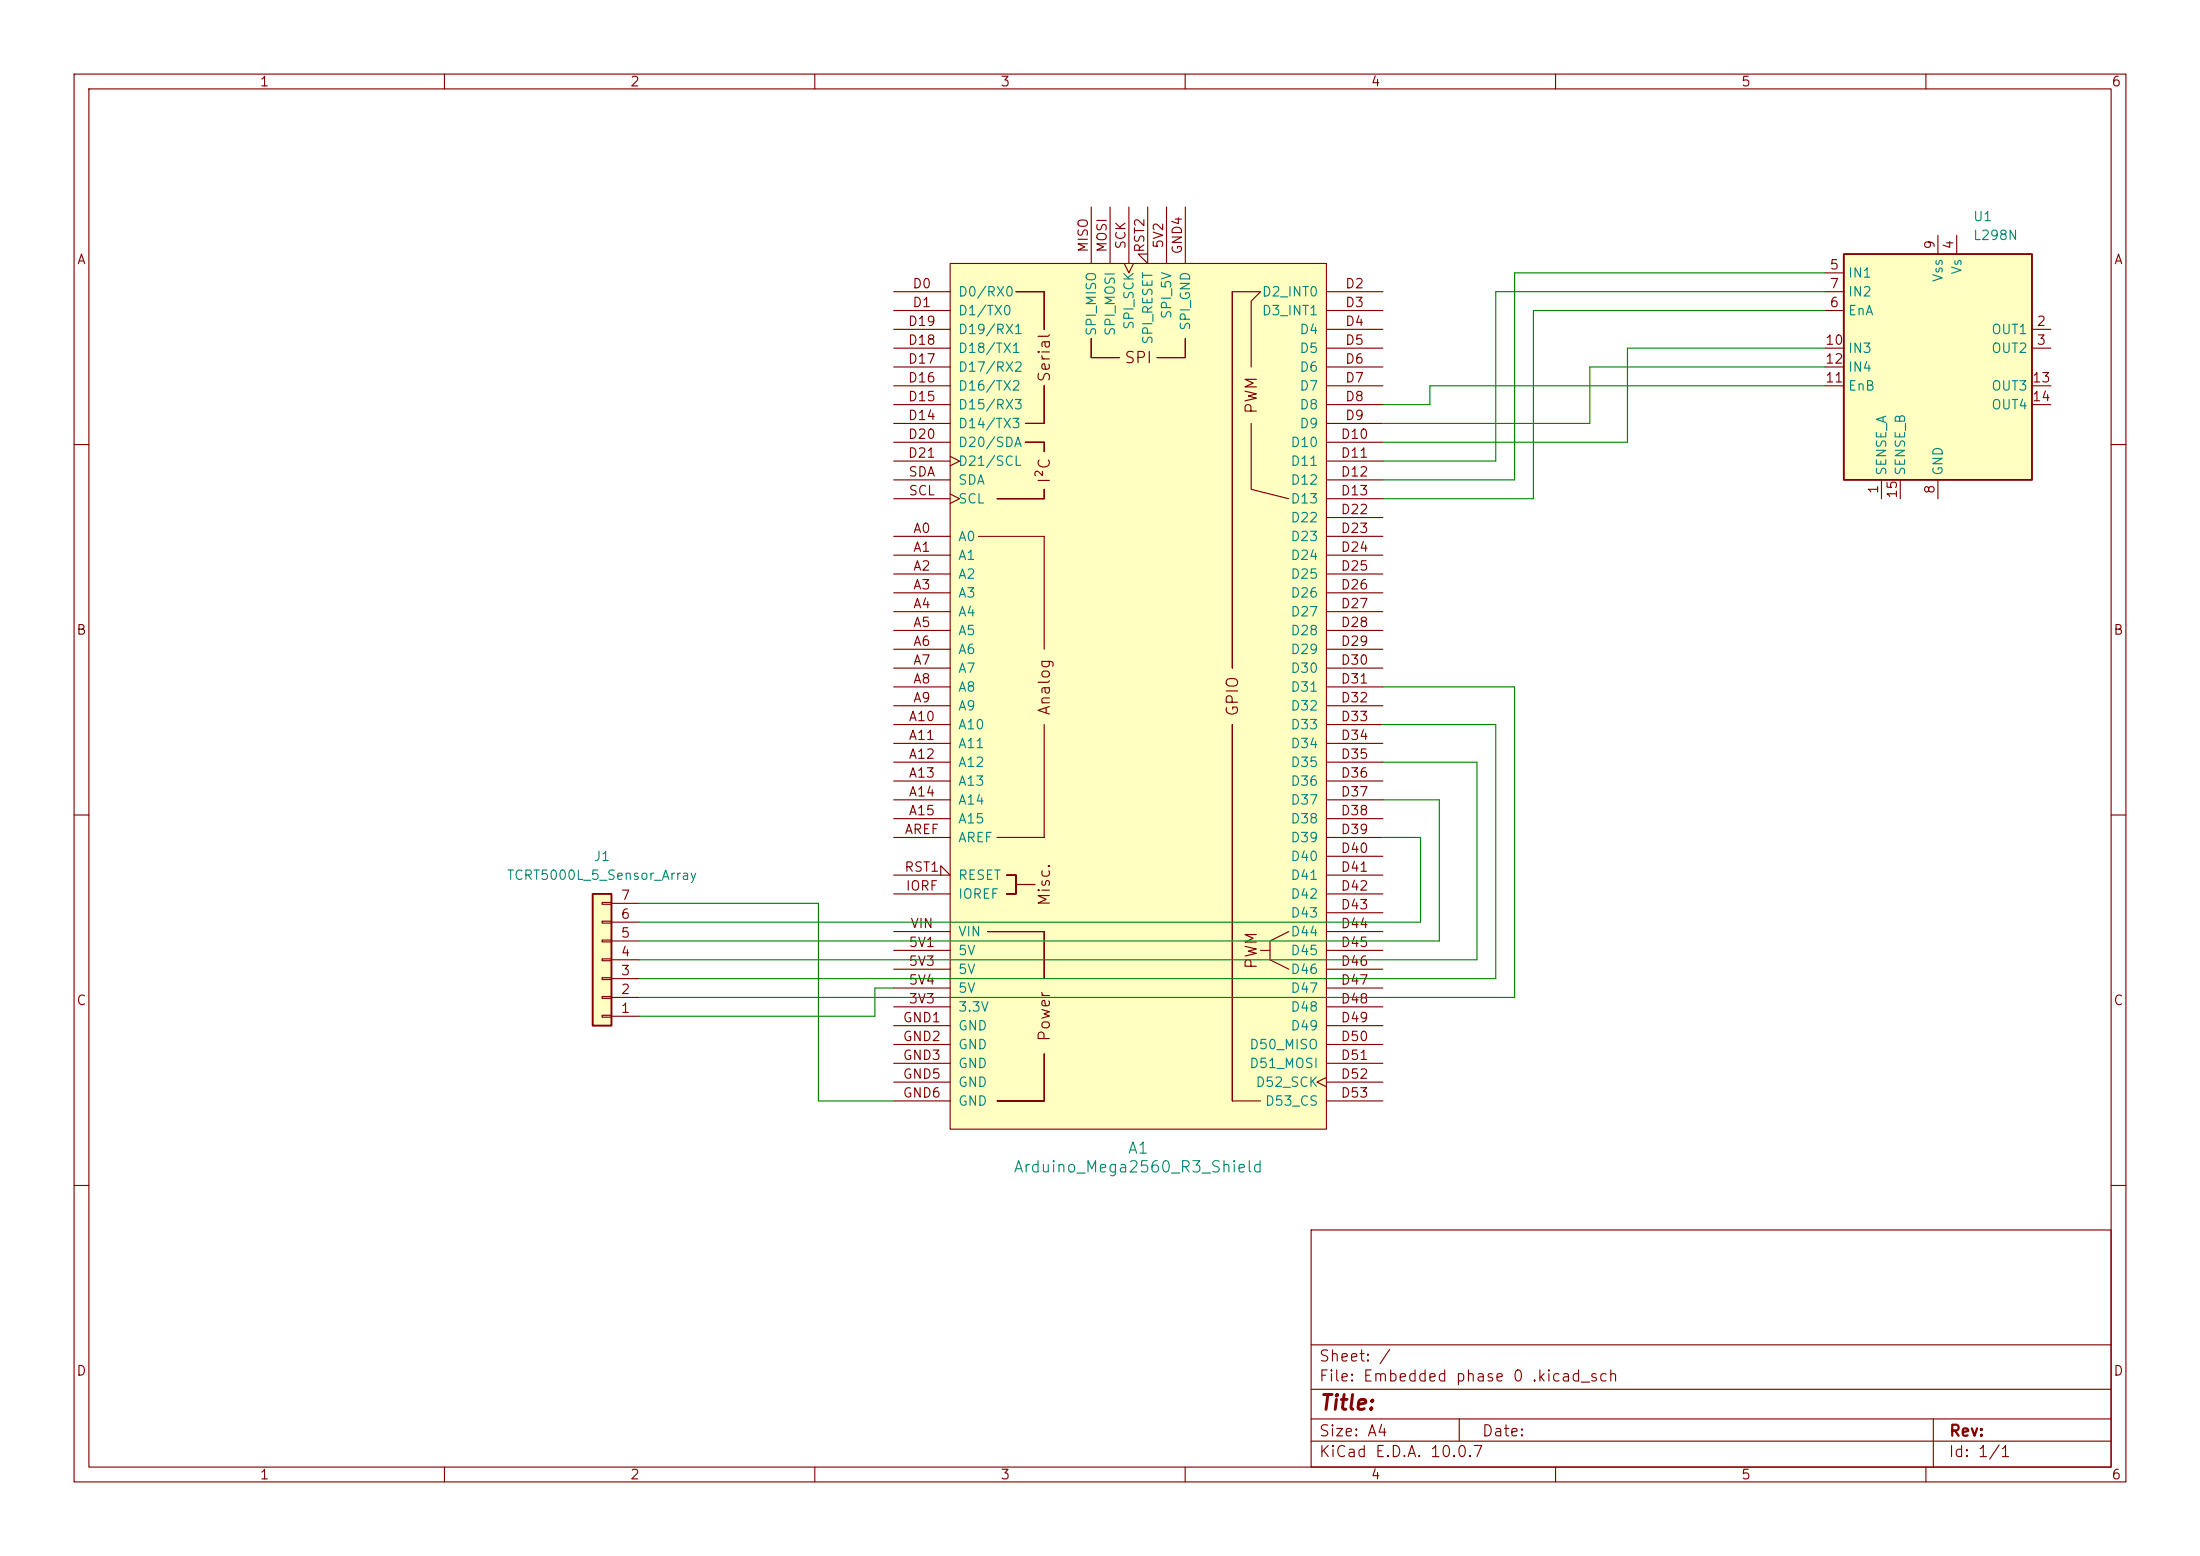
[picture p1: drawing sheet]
<svg xmlns="http://www.w3.org/2000/svg" width="297mm" height="210mm" viewBox="0 0 297 210" stroke-linecap="round" stroke-linejoin="round" font-family="sans-serif">
<g fill="none" stroke="#840000" stroke-width=".15">
<path d="M10 10h277v190h-277zM12 12h273v186h-273zM60 10v2M110 10v2M160 10v2M210 10v2M260 10v2M10 60h2M285 60h2M10 110h2M285 110h2M10 160h2"/>
<path d="M177 166h108v32h-108zM285 160h2M60 198v2M110 198v2M160 198v2M177 194.5h108M177 191.5h108M177 187.5h108M177 181.5h108M197 191.5v3M210 198v2M260 198v2"/>
<path d="M261 191.5v6.5"/>
</g>
<path d="M248.9 34.3h25.4v30.5h-25.4z" fill="#ffffc2"/>
<path d="M248.9 34.3h25.4v30.5h-25.4z" fill="none" stroke="#840000" stroke-width=".25"/>
<g fill="none" stroke="#840000" stroke-width=".15">
<path d="M246.4 36.8h2.5M246.4 39.4h2.5M261.6 31.8v2.5M264.2 31.8v2.5M246.4 47h2.5M246.4 41.9h2.5M246.4 52.1h2.5M246.4 49.5h2.5M274.3 44.5h2.6M274.3 47h2.6M274.3 52.1h2.6M274.3 54.6h2.6"/>
<path d="M254 64.8v2.5M256.5 64.8v2.5M261.6 64.8v2.5"/>
</g>
<path d="M80 120.7h2.5v17.7h-2.5z" fill="#ffffc2"/>
<path d="M80 120.7h2.5v17.7h-2.5z" fill="none" stroke="#840000" stroke-width=".25"/>
<g fill="none" stroke="#840000" stroke-width=".15">
<path d="M81.3 137h1.2v.3h-1.2zM81.3 134.5h1.2v.2h-1.2zM81.3 132h1.2v.2h-1.2zM81.3 129.4h1.2v.3h-1.2zM81.3 126.9h1.2v.2h-1.2zM81.3 124.3h1.2v.3h-1.2zM81.3 121.8h1.2v.2h-1.2zM82.5 137.2h3.9M82.5 134.6h3.9M82.5 132.1h3.9M82.5 129.5h3.9M82.5 127h3.9"/>
<path d="M82.5 124.5h3.9M82.5 121.9h3.9"/>
</g>
<path d="M128.3 35.6h50.8v116.8h-50.8z" fill="#ffffc2"/>
<g fill="none" stroke="#840000" stroke-width=".15">
<path d="M120.6 39.4h7.7M128.3 35.6h50.8v116.8h-50.8zM137.2 39.4h3.8zM141 39.4v5.1zM147.3 27.9v7.7M149.9 27.9v7.7M151.8 35.6l.6 1.2 .6-1.2M152.4 27.9v7.7M154.9 27.9v7.7l-1.2-1.3h1.2M157.5 27.9v7.7M160 27.9v7.7M166.4 39.4h3.8l-1.3 1.2v8.9"/>
<path d="M166.4 39.4v50.8zM179.1 39.4h7.6M120.6 41.9h7.7M120.6 44.5h7.7M120.6 47h7.7M120.6 49.5h7.7M120.6 52.1h7.7M120.6 54.6h7.7M120.6 57.2h7.7M120.6 59.7h7.7M138.4 57.2h2.6zM138.4 59.7h2.6z"/>
<path d="M141 52.1v5.1zM141 59.7v1.3zM147.3 45.7v2.6zM147.3 48.3h3.8zM156.2 48.3h3.8zM160 45.7v2.6zM168.9 57.2v8.8l5.1 1.3M179.1 41.9h7.6M179.1 44.5h7.6M179.1 47h7.6M179.1 49.5h7.6M179.1 52.1h7.6"/>
<path d="M179.1 54.6h7.6M179.1 57.2h7.6M179.1 59.7h7.6M120.6 72.4h7.7M120.6 74.9h7.7M120.6 77.5h7.7M120.6 62.2h7.7M120.6 64.8h7.7M120.6 67.3h7.7M128.3 61.6l1.2 .6-1.2 .7M128.3 66.7l1.2 .6-1.2 .6M132.1 72.4h8.9v15.2"/>
<path d="M134.6 67.3h6.4zM141 66v1.3zM179.1 72.4h7.6M179.1 74.9h7.6M179.1 77.5h7.6M179.1 62.2h7.6M179.1 64.8h7.6M179.1 67.3h7.6M179.1 69.9h7.6M120.6 80h7.7M120.6 82.6h7.7M120.6 85.1h7.7"/>
<path d="M120.6 87.6h7.7M120.6 90.2h7.7M120.6 92.7h7.7M120.6 95.3h7.7M120.6 97.8h7.7M141 97.8v15.2M166.4 97.8v50.8zM179.1 80h7.6M179.1 82.6h7.6M179.1 85.1h7.6M179.1 87.6h7.6M179.1 90.2h7.6"/>
<path d="M179.1 92.7h7.6M179.1 95.3h7.6M179.1 97.8h7.6M120.6 118.1h7.7l-1.3-1.3v1.3M120.6 100.3h7.7M120.6 102.9h7.7M120.6 105.4h7.7M120.6 108h7.7M120.6 110.5h7.7M120.6 113h7.7M134.6 113h6.4zM135.9 118.1h1.3z"/>
<path d="M137.2 118.1v2.6zM137.2 119.4h2.5zM179.1 100.3h7.6M179.1 102.9h7.6M179.1 105.4h7.6M179.1 108h7.6M179.1 110.5h7.6M179.1 113h7.6M179.1 115.6h7.6M179.1 118.1h7.6M120.6 128.3h7.7M120.6 135.9h7.7"/>
<path d="M120.6 130.8h7.7M120.6 133.4h7.7M120.6 120.7h7.7M120.6 125.7h7.7M120.6 138.4h7.7M133.3 125.7h7.7zM135.9 120.7h1.3zM141 125.7v6.4zM170.2 128.3h1.2M174 125.7l-2.6 1.3v2.5l2.6 1.3M179.1 128.3h7.6M179.1 135.9h7.6"/>
<path d="M179.1 130.8h7.6M179.1 133.4h7.6M179.1 120.7h7.6M179.1 123.2h7.6M179.1 125.7h7.6M179.1 138.4h7.6M120.6 148.6h7.7M120.6 141h7.7M120.6 143.5h7.7M120.6 146.1h7.7M134.6 148.6h6.4zM141 142.2v6.4z"/>
<path d="M166.4 148.6h3.8M179.1 145.4l-1.3 .7 1.3 .6M179.1 148.6h7.6M179.1 141h7.6M179.1 143.5h7.6M179.1 146.1h7.6"/>
</g>
<g fill="none" stroke="#008400" stroke-width=".15">
<path d="M246.4 36.8h-41.9v28h-17.8M246.4 39.4h-44.5v22.8h-15.2M246.4 47h-26.7v12.7h-33M246.4 41.9h-39.4v25.4h-20.3M246.4 49.5h-31.8v7.7h-27.9M246.4 52.1h-53.4v2.5h-6.3M186.7 92.7h17.8v41.9h-118.1M186.7 97.8h15.2v34.3h-115.5M186.7 102.9h12.7v26.6h-113M186.7 113h5.1v11.5h-105.4M186.7 108h7.6v19h-107.9M86.4 121.9h24.1v26.7h10.1"/>
<path d="M120.6 133.4h-2.5v3.8h-31.7"/>
</g>
<text font-size="2" fill="#840000" x="178" y="190.8">Title:</text>
<g font-size="1.5" fill="#840000">
<text x="142.1" y="51.7" transform="rotate(-90 142.1 51.7)">Serial</text>
<text x="151.7" y="49.4">SPI</text>
<text x="170.1" y="56" transform="rotate(-90 170.1 56)">PWM</text>
<text x="142.1" y="65.4" transform="rotate(-90 142.1 65.4)">I²C</text>
<text x="142.1" y="96.7" transform="rotate(-90 142.1 96.7)">Analog</text>
<text x="167.5" y="96.8" transform="rotate(-90 167.5 96.8)">GPIO</text>
<text x="142.1" y="122.4" transform="rotate(-90 142.1 122.4)">Misc.</text>
<text x="170.1" y="130.9" transform="rotate(-90 170.1 130.9)">PWM</text>
<text x="142.1" y="140.7" transform="rotate(-90 142.1 140.7)">Power</text>
<text x="178" y="184.1">Sheet: /</text>
<text x="178" y="186.8">File: Embedded phase 0 .kicad_sch</text>
<text x="178" y="197">KiCad E.D.A. 10.0.7</text>
<text x="178" y="194.2">Size: A4</text>
<text x="200" y="194.2">Date:</text>
<text x="263" y="197">Id: 1/1</text>
<text x="263" y="194.2">Rev:</text>
</g>
<g font-size="1.5" fill="#008484">
<text x="136.7" y="158.6">Arduino_Mega2560_R3_Shield</text>
<text x="152.1" y="156.1">A1</text>
</g>
<g font-size="1.3" fill="#840000">
<text x="35" y="12">1</text>
<text x="85" y="12">2</text>
<text x="135" y="12">3</text>
<text x="185" y="12">4</text>
<text x="235" y="12">5</text>
<text x="285" y="12">6</text>
<text x="10.3" y="36">A</text>
<text x="147.2" y="34.2" transform="rotate(-90 147.2 34.2)">MISO</text>
<text x="149.7" y="34.2" transform="rotate(-90 149.7 34.2)">MOSI</text>
<text x="152.3" y="33.8" transform="rotate(-90 152.3 33.8)">SCK</text>
<text x="154.8" y="34.2" transform="rotate(-90 154.8 34.2)">RST2</text>
<text x="157.3" y="33.6" transform="rotate(-90 157.3 33.6)">5V2</text>
<text x="159.9" y="34.4" transform="rotate(-90 159.9 34.4)">GND4</text>
<text x="261.5" y="33.8" transform="rotate(-90 261.5 33.8)">9</text>
<text x="264" y="33.8" transform="rotate(-90 264 33.8)">4</text>
<text x="285.3" y="36">A</text>
<text x="123.1" y="39.2">D0</text>
<text x="123.1" y="41.8">D1</text>
<text x="181.5" y="39.2">D2</text>
<text x="181.5" y="41.8">D3</text>
<text x="246.9" y="36.7">5</text>
<text x="246.9" y="41.8">6</text>
<text x="246.9" y="39.2">7</text>
<text x="122.5" y="46.9">D18</text>
<text x="122.5" y="44.3">D19</text>
<text x="181.5" y="44.3">D4</text>
<text x="181.5" y="46.9">D5</text>
<text x="246.3" y="46.9">10</text>
<text x="274.9" y="44.3">2</text>
<text x="274.9" y="46.9">3</text>
<text x="122.5" y="51.9">D16</text>
<text x="122.5" y="49.4">D17</text>
<text x="181.5" y="49.4">D6</text>
<text x="181.5" y="51.9">D7</text>
<text x="246.3" y="51.9">11</text>
<text x="246.3" y="49.4">12</text>
<text x="274.3" y="51.9">13</text>
<text x="122.5" y="57">D14</text>
<text x="122.5" y="54.5">D15</text>
<text x="122.5" y="59.6">D20</text>
<text x="180.9" y="59.6">D10</text>
<text x="181.5" y="54.5">D8</text>
<text x="181.5" y="57">D9</text>
<text x="274.3" y="54.5">14</text>
<text x="122.5" y="62.1">D21</text>
<text x="122.5" y="64.6">SDA</text>
<text x="180.9" y="62.1">D11</text>
<text x="180.9" y="64.6">D12</text>
<text x="122.6" y="67.2">SCL</text>
<text x="180.9" y="67.2">D13</text>
<text x="180.9" y="69.7">D22</text>
<text x="253.9" y="66.8" transform="rotate(-90 253.9 66.8)">1</text>
<text x="256.4" y="67.4" transform="rotate(-90 256.4 67.4)">15</text>
<text x="261.5" y="66.8" transform="rotate(-90 261.5 66.8)">8</text>
<text x="123.2" y="72.3">A0</text>
<text x="123.2" y="74.8">A1</text>
<text x="123.2" y="77.3">A2</text>
<text x="180.9" y="72.3">D23</text>
<text x="180.9" y="74.8">D24</text>
<text x="180.9" y="77.3">D25</text>
<text x="123.2" y="79.9">A3</text>
<text x="123.2" y="82.4">A4</text>
<text x="180.9" y="79.9">D26</text>
<text x="180.9" y="82.4">D27</text>
<text x="10.2" y="86">B</text>
<text x="123.2" y="85">A5</text>
<text x="123.2" y="87.5">A6</text>
<text x="180.9" y="85">D28</text>
<text x="180.9" y="87.5">D29</text>
<text x="285.2" y="86">B</text>
<text x="123.2" y="90">A7</text>
<text x="123.2" y="92.6">A8</text>
<text x="123.2" y="95.1">A9</text>
<text x="180.9" y="90">D30</text>
<text x="180.9" y="92.6">D31</text>
<text x="180.9" y="95.1">D32</text>
<text x="122.6" y="97.7">A10</text>
<text x="122.6" y="100.2">A11</text>
<text x="180.9" y="97.7">D33</text>
<text x="180.9" y="100.2">D34</text>
<text x="122.6" y="102.7">A12</text>
<text x="122.6" y="105.3">A13</text>
<text x="122.6" y="107.8">A14</text>
<text x="180.9" y="102.7">D35</text>
<text x="180.9" y="105.3">D36</text>
<text x="180.9" y="107.8">D37</text>
<text x="122" y="112.9">AREF</text>
<text x="122.6" y="110.4">A15</text>
<text x="180.9" y="110.4">D38</text>
<text x="180.9" y="112.9">D39</text>
<text x="122" y="118">RST1</text>
<text x="180.9" y="115.4">D40</text>
<text x="180.9" y="118">D41</text>
<text x="83.7" y="124.3">6</text>
<text x="83.7" y="121.8">7</text>
<text x="122.2" y="120.5">IORF</text>
<text x="122.8" y="125.6">VIN</text>
<text x="180.9" y="120.5">D42</text>
<text x="180.9" y="123.1">D43</text>
<text x="180.9" y="125.6">D44</text>
<text x="83.7" y="131.9">3</text>
<text x="83.7" y="129.4">4</text>
<text x="83.7" y="126.9">5</text>
<text x="122.6" y="128.1">5V1</text>
<text x="122.6" y="130.7">5V3</text>
<text x="180.9" y="128.1">D45</text>
<text x="180.9" y="130.7">D46</text>
<text x="10.2" y="136">C</text>
<text x="83.7" y="137">1</text>
<text x="83.7" y="134.5">2</text>
<text x="122.6" y="135.8">3V3</text>
<text x="122.6" y="133.2">5V4</text>
<text x="180.9" y="133.2">D47</text>
<text x="180.9" y="135.8">D48</text>
<text x="285.2" y="136">C</text>
<text x="121.8" y="138.3">GND1</text>
<text x="121.8" y="140.8">GND2</text>
<text x="121.8" y="143.4">GND3</text>
<text x="180.9" y="138.3">D49</text>
<text x="180.9" y="140.8">D50</text>
<text x="180.9" y="143.4">D51</text>
<text x="121.8" y="145.9">GND5</text>
<text x="121.8" y="148.5">GND6</text>
<text x="180.9" y="145.9">D52</text>
<text x="180.9" y="148.5">D53</text>
<text x="10.2" y="186">D</text>
<text x="285.2" y="186">D</text>
<text x="35" y="200">1</text>
<text x="85" y="200">2</text>
<text x="135" y="200">3</text>
<text x="185" y="200">4</text>
<text x="235" y="200">5</text>
<text x="285" y="200">6</text>
</g>
<g font-size="1.3" fill="#008484">
<text x="266.3" y="30.2">U1</text>
<text x="266.3" y="32.7">L298N</text>
<text x="129.3" y="40.3">D0/RX0</text>
<text x="170.3" y="40.3">D2_INT0</text>
<text x="249.4" y="37.8">IN1</text>
<text x="249.4" y="40.3">IN2</text>
<text x="262.6" y="38.2" transform="rotate(-90 262.6 38.2)">Vss</text>
<text x="265.1" y="37.1" transform="rotate(-90 265.1 37.1)">Vs</text>
<text x="129.3" y="42.9">D1/TX0</text>
<text x="129.3" y="48">D18/TX1</text>
<text x="129.3" y="45.4">D19/RX1</text>
<text x="148.3" y="45.5" transform="rotate(-90 148.3 45.5)">SPI_MISO</text>
<text x="150.8" y="45.5" transform="rotate(-90 150.8 45.5)">SPI_MOSI</text>
<text x="153.4" y="44.6" transform="rotate(-90 153.4 44.6)">SPI_SCK</text>
<text x="155.9" y="46.6" transform="rotate(-90 155.9 46.6)">SPI_RESET</text>
<text x="158.4" y="43.2" transform="rotate(-90 158.4 43.2)">SPI_5V</text>
<text x="161" y="44.7" transform="rotate(-90 161 44.7)">SPI_GND</text>
<text x="170.3" y="42.9">D3_INT1</text>
<text x="175.3" y="45.4">D4</text>
<text x="175.3" y="48">D5</text>
<text x="249.4" y="42.9">EnA</text>
<text x="249.4" y="48">IN3</text>
<text x="268.7" y="45.4">OUT1</text>
<text x="268.7" y="48">OUT2</text>
<text x="129.3" y="53">D16/TX2</text>
<text x="129.3" y="50.5">D17/RX2</text>
<text x="175.3" y="50.5">D6</text>
<text x="175.3" y="53">D7</text>
<text x="249.4" y="53">EnB</text>
<text x="249.4" y="50.5">IN4</text>
<text x="268.7" y="53">OUT3</text>
<text x="129.3" y="58.1">D14/TX3</text>
<text x="129.3" y="55.6">D15/RX3</text>
<text x="175.3" y="55.6">D8</text>
<text x="175.3" y="58.1">D9</text>
<text x="268.7" y="55.6">OUT4</text>
<text x="129.3" y="60.7">D20/SDA</text>
<text x="129.3" y="63.2">D21/SCL</text>
<text x="129.3" y="65.7">SDA</text>
<text x="174.1" y="60.7">D10</text>
<text x="174.1" y="63.2">D11</text>
<text x="174.1" y="65.7">D12</text>
<text x="255" y="64.3" transform="rotate(-90 255 64.3)">SENSE_A</text>
<text x="257.5" y="64.3" transform="rotate(-90 257.5 64.3)">SENSE_B</text>
<text x="262.6" y="64.3" transform="rotate(-90 262.6 64.3)">GND</text>
<text x="129.3" y="68.3">SCL</text>
<text x="174.1" y="68.3">D13</text>
<text x="174.1" y="70.8">D22</text>
<text x="129.3" y="73.4">A0</text>
<text x="129.3" y="75.9">A1</text>
<text x="174.1" y="73.4">D23</text>
<text x="174.1" y="75.9">D24</text>
<text x="129.3" y="78.4">A2</text>
<text x="129.3" y="81">A3</text>
<text x="129.3" y="83.5">A4</text>
<text x="174.1" y="78.4">D25</text>
<text x="174.1" y="81">D26</text>
<text x="174.1" y="83.5">D27</text>
<text x="129.3" y="86.1">A5</text>
<text x="129.3" y="88.6">A6</text>
<text x="174.1" y="86.1">D28</text>
<text x="174.1" y="88.6">D29</text>
<text x="129.3" y="91.1">A7</text>
<text x="129.3" y="93.7">A8</text>
<text x="174.1" y="91.1">D30</text>
<text x="174.1" y="93.7">D31</text>
<text x="129.3" y="96.2">A9</text>
<text x="129.3" y="98.8">A10</text>
<text x="129.3" y="101.3">A11</text>
<text x="174.1" y="96.2">D32</text>
<text x="174.1" y="98.8">D33</text>
<text x="174.1" y="101.3">D34</text>
<text x="129.3" y="103.8">A12</text>
<text x="129.3" y="106.4">A13</text>
<text x="174.1" y="103.8">D35</text>
<text x="174.1" y="106.4">D36</text>
<text x="129.3" y="108.9">A14</text>
<text x="129.3" y="111.5">A15</text>
<text x="129.3" y="114">AREF</text>
<text x="174.1" y="108.9">D37</text>
<text x="174.1" y="111.5">D38</text>
<text x="174.1" y="114">D39</text>
<text x="68.3" y="119.1">TCRT5000L_5_Sensor_Array</text>
<text x="80.1" y="116.5">J1</text>
<text x="129.3" y="119.1">RESET</text>
<text x="174.1" y="116.5">D40</text>
<text x="174.1" y="119.1">D41</text>
<text x="129.3" y="121.6">IOREF</text>
<text x="174.1" y="121.6">D42</text>
<text x="174.1" y="124.2">D43</text>
<text x="129.3" y="129.2">5V</text>
<text x="129.3" y="131.8">5V</text>
<text x="129.3" y="126.7">VIN</text>
<text x="174.1" y="126.7">D44</text>
<text x="174.1" y="129.2">D45</text>
<text x="174.1" y="131.8">D46</text>
<text x="129.3" y="136.9">3.3V</text>
<text x="129.3" y="134.3">5V</text>
<text x="174.1" y="134.3">D47</text>
<text x="174.1" y="136.9">D48</text>
<text x="129.3" y="139.4">GND</text>
<text x="129.3" y="141.9">GND</text>
<text x="168.6" y="141.9">D50_MISO</text>
<text x="174.1" y="139.4">D49</text>
<text x="129.3" y="144.5">GND</text>
<text x="129.3" y="147">GND</text>
<text x="129.3" y="149.6">GND</text>
<text x="168.6" y="144.5">D51_MOSI</text>
<text x="169.4" y="147">D52_SCK</text>
<text x="170.7" y="149.6">D53_CS</text>
</g>
</svg>
